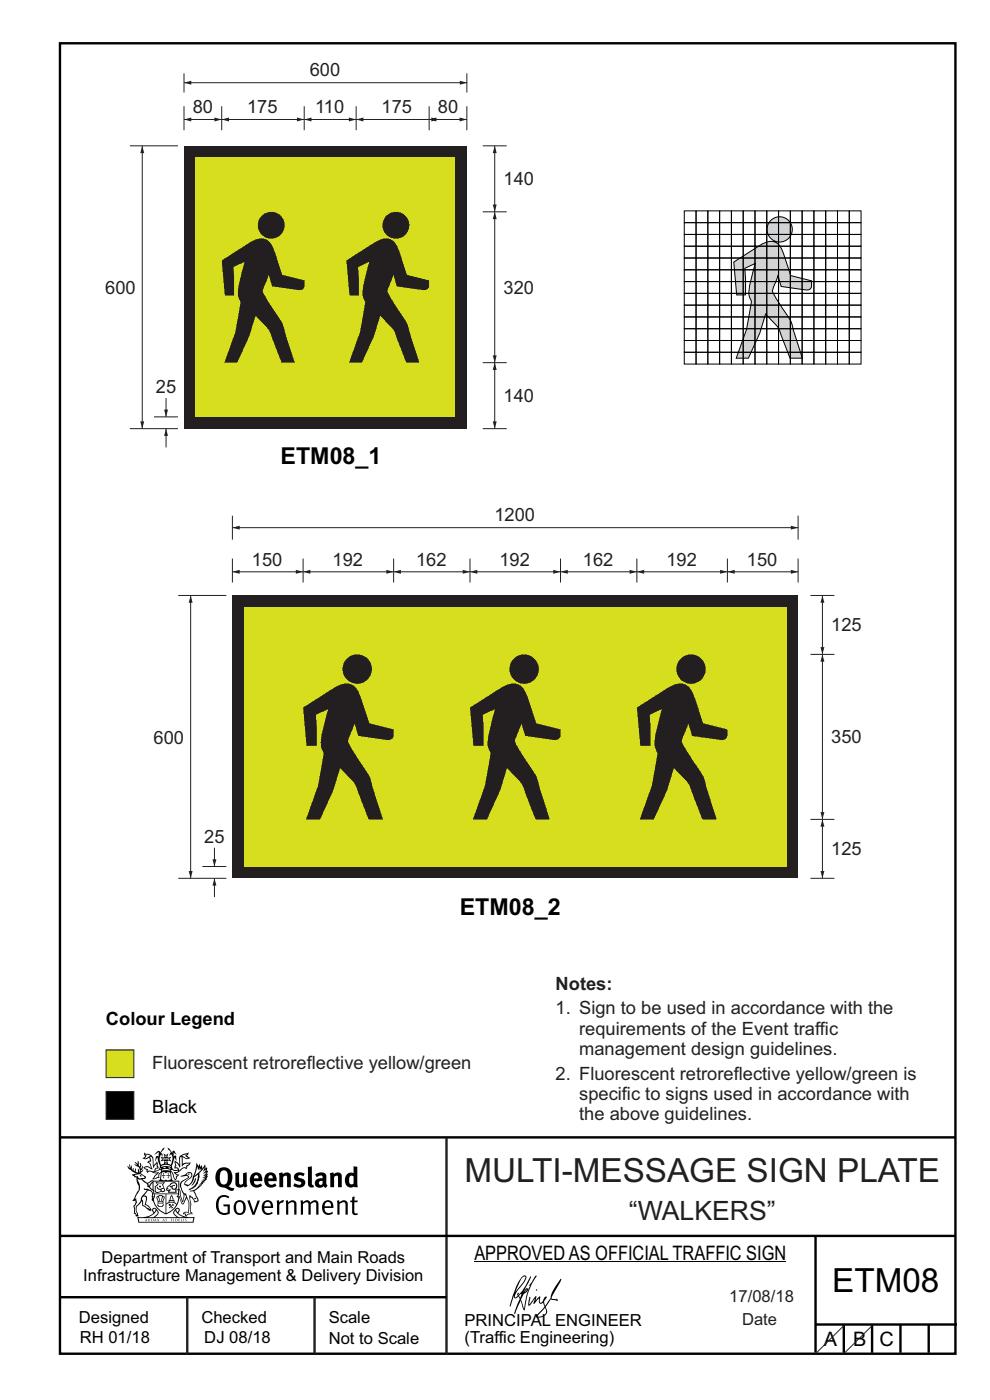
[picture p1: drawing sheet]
<svg xmlns="http://www.w3.org/2000/svg" width="210mm" height="297mm" viewBox="0 0 210 297" stroke-linecap="round" stroke-linejoin="round" font-family="sans-serif">
<path d="M12.7 9.2h190v278h-190zM12.7 241.3h190M12.7 275.2h82M12.7 262.2h190.1M173 262.1v24.9M173 281h30M179 281v6M185 281v6M191 281v6M197 281v6" fill="none" stroke="#000" stroke-width=".51"/>
<path d="M94.7 241.4v45.8M39.7 275.2v12M66.7 275.2v12" fill="none" stroke="#231f20" stroke-width=".51"/>
<g fill="#000">
<path d="M29.6 249.4l.2-.1 .3 .2z" fill-rule="evenodd"/>
<path d="M30.8 244.9l1.1 .3-.9 .5h-.4l.6-.5zM31.8 245.4h.2a2.44 2.44 0 0 1 .4 1.9l.1 .5 .7-1-.1 .6 .3 .3a.57 .57 0 0 0-.6 .7l-1-.1-.5 .2 .2-.5-.8-.3 .7-.1 .9 .5 .1-.1-.6-1.3-.2-.2h.5zM30.7 244.4l-.1 .5 .2 .4-.6 .4a1.04 1.04 0 0 0 1.4-.1l.2 .6-.3 .1-.2 .4a.94 .94 0 0 1 .8 1.1l-.2-.1a1.16 1.16 0 0 0-1.5-.1l.3 .4 .4 .2 .1 .5 .2 .1 .1-.2a.94 .94 0 0 1 1.1 .2l.8 .1-1.2 1.2a1.13 1.13 0 0 0 1.2-.2l.4-.1-.1-.4 .5-.8a.83 .83 0 0 0-.6 1.1l-.3-.1-.7 .4 1.1-1.4-.5 .1-.5-.1 1.3-.5-.1-.1-.9 .4v-.3l.2-.2 .3 .1 .1-.3-.2-.4v-.6l-.1-.4-.7 1v-.7a1.42 1.42 0 0 0-1.6-1.8z" fill-rule="evenodd"/>
<path d="M31 258.7l.1 .2h-.2zM31 258.5l-.3 .6 .4-.2 .2 .2z" fill-rule="evenodd"/>
<path d="M31.3 258.6h.3v.4a.25 .25 0 0 0 .2-.1 .25 .25 0 0 0-.1-.3h.1a.29 .29 0 0 1 0 .4 .29 .29 0 0 1-.4 0 .29 .29 0 0 1 0-.4z" fill-rule="evenodd"/>
<path d="M32.2 258.6a.22 .22 0 0 1 .3 .2 .22 .22 0 0 1-.3 .2zM32 258.6l.1 .4a.33 .33 0 0 0 .4 0 .33 .33 0 0 0 0-.4 .33 .33 0 0 0-.5 0z" fill-rule="evenodd"/>
<path d="M29.2 250.1l.3 .1a.61 .61 0 0 1 .8 .4l.3 .2a.8 .8 0 0 1 .6 1l.4 .1 .5 .5a1 1 0 0 1 .5 1.1l-.1 .7v-.5h-.1a.96 .96 0 0 0-.8-1.3l-.2-.2h-.7l-.1-.1-.1 .1 .1 .3h.6l-1.2 1.3-.2 1-.4 .6a1.33 1.33 0 0 0-.5 1.8l.2 .5a1.26 1.26 0 0 1-.5-1.5l-.1-.3a1.56 1.56 0 0 0 .4-1.7l-.3 .2 .2-.5a3.2 3.2 0 0 0 .7-3zM30.4 253.9h.4a2.06 2.06 0 0 1-.1 1.6l.7 .5 .4 .4-.6-.1-.8-.6-.1-.9a.51 .51 0 0 1 .1-.9zM28.6 249.3a1.52 1.52 0 0 1 2.1 .5l-1.1 .2-.2-.1-.1-.4h-.5zM27.5 247v.8l-.3-.4h-.1a3.1 3.1 0 0 0 1.9 1.6l-1 .1 .5 .6 .5 .1 .1 1.1a1.84 1.84 0 0 1-.3 2.5l-.4 .9-.3 .4 .2 .1 .4-.1 .1 .4-.2 .5-.3 .2 .1 1.7h.2l.3 .5 .1 .1 .4-.1-.1-.5a1.3 1.3 0 0 1-.1-1.7l.9-1 .1 1.1 .6 .2 .5 .5 .1-.1 .2 .3h.5a1.85 1.85 0 0 0-1.2-1.4l.1-.3a1.39 1.39 0 0 0 0-1.4l-.5-.1 .5-.5a.66 .66 0 0 1 .9-.4 .66 .66 0 0 1 .3 .9l-.1 .4 .2-.1v.2l-.1 .3 .2 .5 .1-.3a2.24 2.24 0 0 0 .1-2.2 .73 .73 0 0 1-.7-.7 .73 .73 0 0 1 .6-.7v-.2a.94 .94 0 0 0-.9 .8 .48 .48 0 0 1-.1-.6 .48 .48 0 0 1 .5-.2l.5-.3a.51 .51 0 0 0-.8 .2l-.5 .2-1-.8h.6l.2-.5-1.2-.7 .5-.5v-.3l-.5 .4 .1-.2a.69 .69 0 0 0 .2-1v.4l-.2 .3v-1.1l-.3-.2 .1 .6-.1 .2-.4-1.3v.7l-.6-.4 .5 .7-.6-.2 .3 .3a1 1 0 0 1 .7 1.4l-.2-.8v.9l-.5-.2v-.8l-.2 .7-.2-.1-.1-.6-.2 .4-.2-.2 .1-.7-.2 .5z" fill-rule="evenodd"/>
<path d="M32.9 258.7l.1 .2h-.2zM32.9 258.5l-.2 .6 .3-.2 .2 .2z" fill-rule="evenodd"/>
<path d="M33.7 251.5l.4 .1 .1 .3h-.3z" fill-rule="evenodd"/>
<path d="M33.3 258.6h.2l.1 .1 .2-.1-.2 .2 .2 .3-.3-.3-.1 .3h-.1l.2-.3z" fill-rule="evenodd"/>
<path d="M34.7 258.7l.1 .2h-.2zM34.7 258.5l-.3 .6 .4-.2 .2 .2z" fill-rule="evenodd"/>
<path d="M34.2 252.4a.3 .3 0 0 0 .6 0 .3 .3 0 0 0-.6 0zM33.3 250.9l.3 .3-.3 .4a.79 .79 0 0 0 0 1.3l.8-.2-.1-.3a.55 .55 0 0 1-.7-.6l.1-.1 .2 .3 .3 .2 .8-.2-.4-.7 .4-.4-.7 .2zM33 250.7l1.1 .2 .9-.2-.4 .6 .4 1.2a.56 .56 0 0 1-.8 .3l-.2 .1a.73 .73 0 0 1-.9 .1 .73 .73 0 0 1-.3-1v-.4l.6-.4z" fill-rule="evenodd"/>
<path d="M34.5 254h.2v.2l-.2 .6h-.2zM33.6 255.3h.9v.2a.55 .55 0 0 1-.8 .4v-.2l-.2-.1zM33.4 254h.2l.2 .8h-.2zM33.6 255l.8-.1 .1 .2h-.8zM33.8 253.7h.5l-.2 1.1h-.1zM33.3 253.8l-.1 .3 .3 1.1a.48 .48 0 0 0-.1 .6 .48 .48 0 0 0 .5 .2h.5a.49 .49 0 0 0 .2-.8l.3-1.1-.1-.3a1.42 1.42 0 0 0-1.5 0z" fill-rule="evenodd"/>
<path d="M34.6 248.9l.2 .1v.3l.3 .1h-.3l-.1 .6v-.6h-.4l.4-.1z" fill-rule="evenodd"/>
<path d="M35 258.5h.5l-.2 .1v.5h-.2l.1-.5z" fill-rule="evenodd"/>
<path d="M34.3 248.8a.57 .57 0 0 1 .9 .2 .57 .57 0 0 1 .9-.2l.2 1.4h-.2a.57 .57 0 0 1-.9 0 .69 .69 0 0 1-1.1 0zM34.2 248.1l-.3 2.1-.2 .4h3l-.2-.4-.3-2.1h-.2v.2l-.8-.1-.8 .1v-.2z" fill-rule="evenodd"/>
<path d="M34.2 247.4a1.51 1.51 0 0 1 2 .2 2.67 2.67 0 0 0-2.1 0zM35.7 247.6l.4 .1 .1 .3-.4-.1zM34.6 247.6h.5l.1 .2h-.4zM34 247.8l.3 .2h-.3zM34.9 246.9l.3-.2 .3 .2zM34.9 245.6l.2 .1v.3h-.2zM35 245.1l.2 .2 .2-.2-.1 .3h-.2zM35.1 246.3h.2l.1 .4-.2-.2-.2 .2zM35.3 245.7l.2-.1v.4h-.2zM34.4 245.7h.3l.1 .3-.4 .1 .2-.2zM35.7 245.7h.3l-.2 .2 .2 .2-.4-.1zM32.7 244.9l1-.5-.1 1-.2-.2-.3 .2-.3 1.1 .5-1 .3 .9a1.84 1.84 0 0 1 .2 1.7l.4 .1a2.48 2.48 0 0 1 2.2 0l.2-.2-.2-.7 .7-1.8 .4 .7-.2-1-.2-.1-.2 .3v-.9l.6 .4-.6-.8-.3 .1-.1 .4-.5-.9-.5-.3 .2 .5 .6 .5-.5 .8 .4-.4a2.06 2.06 0 0 1 0 2.3l-.5-.2-.2-.6 .1-.1 .8 .2-.4-.5 .4-.5-.7 .2-.2-.2 .2-.7-.5 .4-.5-.4 .2 .7-.2 .2-.7-.2 .4 .5-.4 .5 .8-.2 .1 .1-.2 .6-.5 .2a2.02 2.02 0 0 1 0-2.2l.3 .5-.1-.7-.3-.1 .8-1.2-.4 .3-.5 .8-.2-.3a.8 .8 0 0 0-.8 .5z" fill-rule="evenodd"/>
<path d="M35.6 248.9l.2 .1-.1 .3 .4 .1h-.4v.6l-.1-.6h-.3l.3-.1z" fill-rule="evenodd"/>
<path d="M36 254.8h.8v.2h-.8zM36.4 253.8l.2 .8h-.4zM36.4 253.5l-.3 .5-.1 .6h-.2v.4l-.7 .4 .2 .1a1.48 1.48 0 0 1 2.1 .2l.2-.1-.6-.5v-.5h-.2l-.1-.6z" fill-rule="evenodd"/>
<path d="M36.2 258.6l.3-.1-.1 .1v.2h.1h-.1v.3h-.2z" fill-rule="evenodd"/>
<path d="M36.7 258.6h.2v.5h-.2z" fill-rule="evenodd"/>
<path d="M35.8 255.4l.4 .1 .1 .3 .3-.2-.2-.2a.38 .38 0 0 1 .5 .5l-.2-.2-.3 .2 .3 .2-.3 .3-.1-.4-.4 .4-.1-.2 .4-.3-.1-.1-.2 .1z" fill-rule="evenodd"/>
<path d="M35.6 251.8l.7-.4a.58 .58 0 0 1 1-.1 .58 .58 0 0 1-.4 .9l-.3-.3a.43 .43 0 0 1 .6-.4 .57 .57 0 0 0-.8 .2l-.2-.1-.3 .1 .4 .2a.55 .55 0 0 0 .9 .4v.5h-1.3l.3-.4-.1-.1-.6 .1 .2-.3-.2-.1zM35.4 251.8l-.1 .2a.39 .39 0 0 0 .2 .6h.3l-.2 .4h1.9l-.1-.8a.86 .86 0 0 0-.1-1.3 .86 .86 0 0 0-1.3 .4z" fill-rule="evenodd"/>
<path d="M37.3 258.6a.22 .22 0 0 1 .3 .2 .22 .22 0 0 1-.3 .2zM37.1 258.6v.4a.33 .33 0 0 0 .5 0 .33 .33 0 0 0 0-.4 .33 .33 0 0 0-.5 0z" fill-rule="evenodd"/>
<path d="M37.8 258.6l.4-.1-.2 .1v.2h.1h-.1v.2l.2 .1h-.4z" fill-rule="evenodd"/>
<path d="M32.4 250.5h5.6v2l-.2-.1v-1.7h-5.2v2.5h5.2v-.8l.1 .2-.1 1.1v-.3h-2.5v4a4.1 4.1 0 0 0 2.6-3.6l.1-.1a4 4 0 0 1-2.8 3.9 4.2 4.2 0 0 1-2.8-4.7l.1 1.2 .1-.1a3.8 3.8 0 0 0 2.5 3.4v-4h-2.5l-.2-.9z" fill-rule="evenodd"/>
<path d="M38.4 258.6h.2l-.1 .4 .2 .1h-.3z" fill-rule="evenodd"/>
<path d="M38.5 245.2l.5-.2 .7-.1-.6 .3 .8 .5h-.3zM38.3 245.5l.2-.1 .1 2a1.69 1.69 0 0 1 1.6-.6l-.8 .5 .1 .5a1.1 1.1 0 0 0-1.5 .6l-.1-.5-.2-.2h-.5l.3-.4-.3-.7a1.42 1.42 0 0 1 .8 1.1l.2-.1zM37.1 246.2l.1 1-.2 .3 .1 .4h.5l.1 .2a.96 .96 0 0 1-1.1-.1l-.1 .1a1.06 1.06 0 0 0 1.3 .2v.1a.72 .72 0 0 1-1 .2l.3 .5 .6 .2-.4 .2-.1 .6-.2-.3-.4-1.1-.4-.4 .4 .9a1.54 1.54 0 0 0 .7 1.2l.2-.3a.58 .58 0 0 1 .4-.8l.2-.1h-.3l-.5-.3 .9-.5a.93 .93 0 0 1 1.2-.5v.2l.2-.2 .1-.5a.99 .99 0 0 0 .7-.8l-1.3 .1-.3 .2-.1-1.4 .9 .4 .9-.3h-.4l-.5-.4 .4-.7-.6 .2a1.46 1.46 0 0 0-1.4 2.1v.4l-.2-.4z" fill-rule="evenodd"/>
<path d="M38.9 258.6h.2v.5h-.2z" fill-rule="evenodd"/>
<path d="M39.3 258.6h.2h-.1l.2 .3-.2 .2-.1-.1v-.1l.2 .1z" fill-rule="evenodd"/>
<path d="M29.4 258.4h11.6l-.1 .8h-11.4zM31.3 258.2l.5-.1a2.48 2.48 0 0 0 1.4-1.3l.3 .5-.5 .6-.5 .3zM32.5 256.6l.3-.2 .2 .1-.3 .7zM37.2 256.8a2.65 2.65 0 0 0 1.8 1.4h-1.1l-.5-.3-.5-.6zM37.4 256.5l.2-.1 .3 .2-.3 .6zM29.2 258.2l.1 1.2h11.8l.2-1.1-.2-.1a4.1 4.1 0 0 1-3.3-.9l.3-.4-.1-.6a1.06 1.06 0 0 0-1.3 1l.2 .4 .6 .5h-4.7l.3-.1a.84 .84 0 0 0 .6-.8 .84 .84 0 0 0-.5-.8l-.3-.2h-.5l-.1 .6 .3 .4a4.2 4.2 0 0 1-3.4 .9z" fill-rule="evenodd"/>
<path d="M41.3 250.1l.3-.2-.2 .8-.6 .8h-.2l.5-.7z" fill-rule="evenodd"/>
<path d="M41.2 254.1h.3l.2 .2-.4 .1z" fill-rule="evenodd"/>
<path d="M39.7 249l.3-.2 .5 .2a.88 .88 0 0 1-.6 1.1 1.22 1.22 0 0 0-.8 1.3l.5 .2a.72 .72 0 0 0 .9-.4l.5-.8 .2-.6 .8-.6v.2a2.85 2.85 0 0 1-2 2.9l.1 .1a2.13 2.13 0 0 0 1.9-1.5v-.3a2.01 2.01 0 0 0 .3-1.7l1.1-1.3-.4 1 .7-.5-.7 1 .8-.4-.8 .8 .7-.2-.9 .6 .8-.1-.8 .4h.7l-.8 .3 .3 .2h-.4l.2 .3h-.4l.2 .3h-.4l.1 .2h-.1a2.16 2.16 0 0 1-2 1.1l.1 .2 .4-.1a.76 .76 0 0 1 .7 .8l.5 1.2-.6 .2a1.45 1.45 0 0 0-1.1-1.3l.2 1.8-.1 1.8 .4 .3a1.07 1.07 0 0 0-1.2 .4v-.3l-.5-.2a.87 .87 0 0 1 1.1-.1v-.7a4.4 4.4 0 0 0-.6-3.1l-.1-.3h-.2a2.16 2.16 0 0 1-.7-2.2l.3-.4 1.2-.7a.55 .55 0 0 0-.4-.8zM37.8 252.4a.76 .76 0 0 1 .3 1.1l.6 1.6 .4-1.7 .2 .1a.61 .61 0 0 1-.1 .9l-.3 .8-.2 .1-.7-1.6-.3 .1a1.18 1.18 0 0 0 .1-1.4zM41.8 247.5l.2 .7 .3-.5v.6l.4-.5a1.9 1.9 0 0 1-1.2 1.4l-.3 .3zM38.2 249.6l1.4-.2 .2 .2v.3l-.5 .2a1.26 1.26 0 0 0-.9 1.9l.2 .7a1.84 1.84 0 0 1 .1 2.1l-.4-1.4a.96 .96 0 0 0-.4-1.2l-.4 .2a.78 .78 0 0 1 0 1.3l.1 .3h.4l.4 1.1a.38 .38 0 0 0 .2 .4 .38 .38 0 0 0 .4-.1l.6-1.2a2.94 2.94 0 0 1 .4 2.5l-.1 .4h-.8l-.3 .4v.2l.4-.1 .1 .4 .2 .1a1.02 1.02 0 0 1 1.3-.5v-.4l-.3-.1 .1-1.8-.3-1.3h.1a1.14 1.14 0 0 1 .8 1 .63 .63 0 0 0 .8-.2 .63 .63 0 0 0-.2-.9l-.6-1.2 .9-.6 .2-.4h.3l-.1-.2h.4l-.1-.3h.3l-.1-.3 .5-.1-.2-.2 .6-.4v-.2h-.2l.4-.5h-.3l.3-.5-.4 .1 .4-.5v-.3l-.3 .2 .2-.7-.1-.2-.4 .3v-.8l-.6 .8-.2-.8-.2 .5-.3-.7-.1 .6-.5-.8-.1 1.4-.6 1.8a1.81 1.81 0 0 1-1 1.5l-.6-.2a1.75 1.75 0 0 1 1.1-1.2 .75 .75 0 0 0 .1-1.3 .75 .75 0 0 0-1.2 .4z" fill-rule="evenodd"/>
<path d="M46.4 253.9a1.72 1.72 0 0 1 2.3 0l-.3 .3a1.24 1.24 0 0 0-1.4-.2 1.24 1.24 0 0 0-.6 1.4 1.49 1.49 0 0 0 1.2 1.9l.7-.1v-1.3h-.8l-.1-.4h1.3v1.9a1.93 1.93 0 0 1-2.2 0 1.93 1.93 0 0 1-.7-2.2l.2-.8z" fill-rule="evenodd"/>
<path d="M47 248.4a2.55 2.55 0 0 0 0 2.7l.3 .2a.81 .81 0 0 0 1-1v-.5a1.04 1.04 0 0 0-1.1-1.5zM46.3 248.1a1.82 1.82 0 0 1 2.1-.2 1.82 1.82 0 0 1 .9 1.8 2.29 2.29 0 0 1-.8 2l.7 .3h.5l-.2 .6a2.87 2.87 0 0 1-2-.7 2.12 2.12 0 0 1-1.7-3.1z" fill-rule="evenodd"/>
<path d="M50.4 255.1a1.65 1.65 0 0 0 .2 2.2 .99 .99 0 0 0 1-1.4 .78 .78 0 0 0-.4-.8 .78 .78 0 0 0-.8 0zM50 254.9a1.33 1.33 0 0 1 1.6-.1 1.33 1.33 0 0 1 .5 1.4 1.31 1.31 0 0 1-1.3 1.6 1.31 1.31 0 0 1-1.2-1.6v-.6z" fill-rule="evenodd"/>
<path d="M49.9 248.9l.8-.2v2a.46 .46 0 0 0 .3 .6 .46 .46 0 0 0 .6-.3v-2.1l.7-.2v2.4l.2 .5-.5 .3-.3-.3a1.02 1.02 0 0 1-1.2 .3 1.02 1.02 0 0 1-.6-1.1z" fill-rule="evenodd"/>
<path d="M52.5 254.7l.4-.1 .9 2.6 .8-2.5h.5l-1.1 3h-.5z" fill-rule="evenodd"/>
<path d="M54 249.5l-.1 .5h.9a.49 .49 0 0 0-.2-.6 .49 .49 0 0 0-.6 .1zM53.4 249.1a1.34 1.34 0 0 1 1.6-.2 1.34 1.34 0 0 1 .6 1.5v.2h-1.7a.77 .77 0 0 0 .5 .8 .77 .77 0 0 0 .9-.4l.3 .5a1.59 1.59 0 0 1-2 .2 1.59 1.59 0 0 1-.5-2.1z" fill-rule="evenodd"/>
<path d="M56.3 255.2l-.2 .7h1.3a.7 .7 0 0 0-.3-.8 .7 .7 0 0 0-.8 .1zM55.9 255a1.22 1.22 0 0 1 1.5-.2 1.22 1.22 0 0 1 .5 1.5h-1.8a.93 .93 0 0 0 .5 1 .93 .93 0 0 0 1.1-.2l.2 .3a1.43 1.43 0 0 1-1.8 .1 1.43 1.43 0 0 1-.6-1.7z" fill-rule="evenodd"/>
<path d="M57 249.5l-.1 .5h1a.49 .49 0 0 0-.2-.6 .49 .49 0 0 0-.7 .1zM56.4 249.1a1.34 1.34 0 0 1 1.6-.2 1.34 1.34 0 0 1 .7 1.5v.2h-1.8a.77 .77 0 0 0 .5 .8 .77 .77 0 0 0 .9-.4l.4 .5a1.59 1.59 0 0 1-2.1 .2 1.59 1.59 0 0 1-.5-2.1z" fill-rule="evenodd"/>
<path d="M58.7 254.7l.4-.1 .1 .5 .4-.4 .6-.1-.2 .5a.66 .66 0 0 0-.8 .7v1.9h-.4z" fill-rule="evenodd"/>
<path d="M59.2 248.9l.7-.2 .1 .4a.95 .95 0 0 1 1-.3 .95 .95 0 0 1 .7 .8v2.3h-.8v-2.3a.46 .46 0 0 0-.8 .1v2.2h-.8z" fill-rule="evenodd"/>
<path d="M60.6 254.7l.4-.1 .1 .5a.94 .94 0 0 1 1-.5 .94 .94 0 0 1 .8 .8v2.3h-.5l-.1-2.5a.81 .81 0 0 0-1.2 .3v2.2h-.4z" fill-rule="evenodd"/>
<path d="M62.6 249.1a1.75 1.75 0 0 1 2-.1l-.2 .5-.6-.2a.43 .43 0 0 0-.6 .3l.4 .3a1.04 1.04 0 0 1 1.2 1.1 1.04 1.04 0 0 1-1.4 1l-1.2-.4 .3-.6 1 .4 .4-.4a.88 .88 0 0 0-1-.5l-.4-.2-.1-.4z" fill-rule="evenodd"/>
<path d="M65.3 247.6l.8-.2 .1 3.8 .3 .2 .1 .4a.88 .88 0 0 1-1 0 .88 .88 0 0 1-.3-1z" fill-rule="evenodd"/>
<path d="M63.7 254.7l.5-.1 .1 .5 .4-.3a.78 .78 0 0 1 1.1 .3 .9 .9 0 0 1 1-.5 .9 .9 0 0 1 .8 .8v2.3h-.5l-.1-2.5a.67 .67 0 0 0-1.1 .3v2.2h-.5v-2.4l-.4-.3-.7 .4v2.3h-.5z" fill-rule="evenodd"/>
<path d="M67.8 250.6a.43 .43 0 0 0-.1 .7 .43 .43 0 0 0 .7-.1v-.7zM66.8 249.1a1.7 1.7 0 0 1 2.4 .1v1.9l.3 .4-.4 .5-.5-.4a1.03 1.03 0 0 1-1.7-.1 1.03 1.03 0 0 1 .8-1.5h.7v-.4a.8 .8 0 0 0-1.2 .1z" fill-rule="evenodd"/>
<path d="M69 255.2l-.1 .7h1.3a.7 .7 0 0 0-.3-.8 .7 .7 0 0 0-.9 .1zM68.7 255a1.22 1.22 0 0 1 1.5-.2 1.22 1.22 0 0 1 .5 1.5h-1.8a.93 .93 0 0 0 .4 1 .93 .93 0 0 0 1.2-.2l.1 .3a1.44 1.44 0 0 1-1.7 .1 1.44 1.44 0 0 1-.6-1.7z" fill-rule="evenodd"/>
<path d="M70 248.9l.7-.2 .1 .4a.95 .95 0 0 1 1-.3 .95 .95 0 0 1 .7 .8v2.3h-.8v-2.3a.46 .46 0 0 0-.8 .1v2.2h-.8z" fill-rule="evenodd"/>
<path d="M71.4 254.7l.5-.1 .1 .5a.94 .94 0 0 1 1-.5 .94 .94 0 0 1 .8 .8v2.3h-.5l-.1-2.5a.81 .81 0 0 0-1.2 .3v2.2h-.4z" fill-rule="evenodd"/>
<path d="M74.3 249.5a1.48 1.48 0 0 0 0 1.7h.5l.2-.1v-1.5l-.3-.2zM75 247.4l.8 .1 .1 4.4h-.7l-.1-.2a1.26 1.26 0 0 1-1.4 0 1.26 1.26 0 0 1-.5-1.3 1.29 1.29 0 0 1 .4-1.4 1.29 1.29 0 0 1 1.4-.1z" fill-rule="evenodd"/>
<path d="M74.7 253.9l.5-.1v.9h.7l-.1 .3h-.6v2.2l.1 .2h.5l.1 .3a.75 .75 0 0 1-1.2-.6v-2.1h-.4v-.3h.4z" fill-rule="evenodd"/>
<circle cx="40" cy="249.1" r=".17"/>
</g>
<path d="M100.6 267.7h66.2" fill="none" stroke="#000" stroke-width=".21"/>
<g fill="#000001">
<path d="M111.6 273.7l.2-.2-.5 .7zM110.4 274.5l.3 .1-.3 .7-.3-.4zM110.9 270.9l.5-.1a9.3 9.3 0 0 1-2 3.2l-.1 .2 1-2.5zM110.6 271a14.7 14.7 0 0 0-2.2 4.9l-.3 1.2 .1 .1 .8-2.4a.42 .42 0 0 0 .2 .7 .42 .42 0 0 0 .6-.3l.2-.2 .2 .6-1.1 3.1h.2l1.1-2.8 .6 1.9 .2 .2 .2-.5a13.5 13.5 0 0 1 2-6.2l.5-.5-.2-.2-1.6 2.1 .4-.1a14.9 14.9 0 0 0-1.3 5.1l-.4-1.2a1.39 1.39 0 0 1 .2-1.8l.1-.2a.92 .92 0 0 0 .8-1.2 .75 .75 0 0 0-.7 .7l-.2 .2 1.6-3.4h-.1l-.4 .7a10.5 10.5 0 0 1-2.2 3.2l.2-.4a.32 .32 0 0 0-.4 .2 .32 .32 0 0 0 .1 .4l-.5 .4a3.2 3.2 0 0 1 1.1-2.3l.5-.6a2.49 2.49 0 0 0 .7-1.6l-.3-.2z" fill-rule="evenodd"/>
<path d="M115.6 277.5a1.15 1.15 0 0 1 .1 1.3 1.15 1.15 0 0 1-1.2 .5h-.5zM112.3 275.1l-.3 1.7 .3 .2 1.2-1.5-.3 1.1 1.1-1.2a.94 .94 0 0 0 .4 1.2l.5-.3 .3 .9-1.2 1.3a.98 .98 0 0 0-.5 1 1.9 1.9 0 0 0 2.3-1.3l-.1-.3a1.02 1.02 0 0 1 .3-1.4l.5-.9 1.5 .3-.2-.5v.3l-1.1-.2v-.2l2-3.6 .1-.3-.1-.1-1.8 2.7a6.6 6.6 0 0 1-1.5 3l-.2-.2a1.01 1.01 0 0 1 .4-1.4l.1-.2-.3-.2-.3 .5-.2 .5-.5 .4-.2-.4 .1-.9-.2-.1-.8 .9 .2-.9h-.1l-1.4 1.7 .2-1.4v-.1z" fill-rule="evenodd"/>
<path d="M113.7 273.5l.3 .3h-.3z" fill-rule="evenodd"/>
</g>
<path d="M155.6 55.6l5.5-3.5a3.1 3.1 0 0 1 4.2-.1l.9 1.7 1.5 4.8 4.4 1.1a2.07 2.07 0 0 1-.2 1.7l-1 .2-5.2-.7-.7-2.3-.8 2a1.78 1.78 0 0 0 .1 2.2l2.7 4.3a6.1 6.1 0 0 1 1.3 3.1l1.9 5.9h-2.6l-2.4-6.2-.5-.8-2.3-2.4-1.2 4.1-2.5 5.3h-2.5l2.2-6.1 .9-5.2a1.49 1.49 0 0 0-.3-1.6 6.7 6.7 0 0 1 .3-3.9l.9-3.3-2.2 1 .1 5.7h-1.8zM162.7 48.7a2.7 2.7 0 0 1 5.4 0 2.7 2.7 0 0 1-5.4 0z" fill-rule="evenodd" fill="#d1d3d4" stroke="#000" stroke-width=".21"/>
<g fill="none" stroke="#000" stroke-width=".21">
<path d="M145.1 44.7h2.5v2.5h-2.5zM145.1 47.2h2.5v2.5h-2.5zM145.1 49.7h2.5v2.5h-2.5zM145.1 52.2h2.5v2.5h-2.5zM145.1 54.7h2.5v2.5h-2.5zM145.1 57.2h2.5v2.5h-2.5zM145.1 59.7h2.5v2.5h-2.5zM147.6 44.7h2.5v2.5h-2.5zM147.6 47.2h2.5v2.5h-2.5zM147.6 49.7h2.5v2.5h-2.5zM147.6 52.2h2.5v2.5h-2.5zM147.6 54.7h2.5v2.5h-2.5z"/>
<path d="M147.6 57.2h2.5v2.5h-2.5zM147.6 59.7h2.5v2.5h-2.5zM150.1 44.7h2.5v2.5h-2.5zM150.1 47.2h2.5v2.5h-2.5zM150.1 49.7h2.5v2.5h-2.5zM150.1 52.2h2.5v2.5h-2.5zM150.1 54.7h2.5v2.5h-2.5zM150.1 57.2h2.5v2.5h-2.5zM150.1 59.7h2.5v2.5h-2.5zM152.6 44.7h2.5v2.5h-2.5zM152.6 47.2h2.5v2.5h-2.5zM152.6 49.7h2.5v2.5h-2.5z"/>
<path d="M152.6 52.2h2.5v2.5h-2.5zM152.6 54.7h2.5v2.5h-2.5zM152.6 57.2h2.5v2.5h-2.5zM152.6 59.7h2.5v2.5h-2.5zM155.1 44.7h2.5v2.5h-2.5zM155.1 47.2h2.5v2.5h-2.5zM155.1 49.7h2.5v2.5h-2.5zM155.1 52.2h2.5v2.5h-2.5zM155.1 54.7h2.5v2.5h-2.5zM155.1 57.2h2.5v2.5h-2.5zM155.1 59.7h2.5v2.5h-2.5zM157.6 44.7h2.5v2.5h-2.5z"/>
<path d="M157.6 47.2h2.5v2.5h-2.5zM157.6 49.7h2.5v2.5h-2.5zM157.6 52.2h2.5v2.5h-2.5zM157.6 54.7h2.5v2.5h-2.5zM157.6 57.2h2.5v2.5h-2.5zM157.6 59.7h2.5v2.5h-2.5zM160.1 44.7h2.5v2.5h-2.5zM160.1 47.2h2.5v2.5h-2.5zM160.1 49.7h2.5v2.5h-2.5zM160.1 52.2h2.5v2.5h-2.5zM160.1 54.7h2.5v2.5h-2.5zM160.1 57.2h2.5v2.5h-2.5z"/>
<path d="M160.1 59.7h2.5v2.5h-2.5zM162.6 44.7h2.5v2.5h-2.5zM162.6 47.2h2.5v2.5h-2.5zM162.6 49.7h2.5v2.5h-2.5zM162.6 52.2h2.5v2.5h-2.5zM162.6 54.7h2.5v2.5h-2.5zM162.6 57.2h2.5v2.5h-2.5zM162.6 59.7h2.5v2.5h-2.5zM165.1 44.7h2.5v2.5h-2.5zM165.1 47.2h2.5v2.5h-2.5zM165.1 49.7h2.5v2.5h-2.5zM165.1 52.2h2.5v2.5h-2.5z"/>
<path d="M165.1 54.7h2.5v2.5h-2.5zM165.1 57.2h2.5v2.5h-2.5zM165.1 59.7h2.5v2.5h-2.5zM167.6 44.7h2.5v2.5h-2.5zM167.6 47.2h2.5v2.5h-2.5zM167.6 49.7h2.5v2.5h-2.5zM167.6 52.2h2.5v2.5h-2.5zM167.6 54.7h2.5v2.5h-2.5zM167.6 57.2h2.5v2.5h-2.5zM167.6 59.7h2.5v2.5h-2.5zM170.1 44.7h2.5v2.5h-2.5zM170.1 47.2h2.5v2.5h-2.5z"/>
<path d="M170.1 49.7h2.5v2.5h-2.5zM170.1 52.2h2.5v2.5h-2.5zM170.1 54.7h2.5v2.5h-2.5zM170.1 57.2h2.5v2.5h-2.5zM170.1 59.7h2.5v2.5h-2.5zM172.6 44.7h2.5v2.5h-2.5zM172.6 47.2h2.5v2.5h-2.5zM172.6 49.7h2.5v2.5h-2.5zM172.6 52.2h2.5v2.5h-2.5zM172.6 54.7h2.5v2.5h-2.5zM172.6 57.2h2.5v2.5h-2.5zM172.6 59.7h2.5v2.5h-2.5z"/>
<path d="M175.1 44.7h2.5v2.5h-2.5zM175.1 47.2h2.5v2.5h-2.5zM175.1 49.7h2.5v2.5h-2.5zM175.1 52.2h2.5v2.5h-2.5zM175.1 54.7h2.5v2.5h-2.5zM175.1 57.2h2.5v2.5h-2.5zM175.1 59.7h2.5v2.5h-2.5zM177.6 44.7h2.5v2.5h-2.5zM177.6 47.2h2.5v2.5h-2.5zM177.6 49.7h2.5v2.5h-2.5zM177.6 52.2h2.5v2.5h-2.5zM177.6 54.7h2.5v2.5h-2.5z"/>
<path d="M177.6 57.2h2.5v2.5h-2.5zM177.6 59.7h2.5v2.5h-2.5zM180.1 44.7h2.5v2.5h-2.5zM180.1 47.2h2.5v2.5h-2.5zM180.1 49.7h2.5v2.5h-2.5zM180.1 52.2h2.5v2.5h-2.5zM180.1 54.7h2.5v2.5h-2.5zM180.1 57.2h2.5v2.5h-2.5zM180.1 59.7h2.5v2.5h-2.5zM145.1 62.2h2.5v2.5h-2.5zM145.1 64.7h2.5v2.5h-2.5zM145.1 67.2h2.5v2.5h-2.5z"/>
<path d="M145.1 69.7h2.5v2.5h-2.5zM145.1 72.2h2.5v2.5h-2.5zM145.1 74.7h2.5v2.5h-2.5zM147.6 62.2h2.5v2.5h-2.5zM147.6 64.7h2.5v2.5h-2.5zM147.6 67.2h2.5v2.5h-2.5zM147.6 69.7h2.5v2.5h-2.5zM147.6 72.2h2.5v2.5h-2.5zM147.6 74.7h2.5v2.5h-2.5zM150.1 62.2h2.5v2.5h-2.5zM150.1 64.7h2.5v2.5h-2.5zM150.1 67.2h2.5v2.5h-2.5z"/>
<path d="M150.1 69.7h2.5v2.5h-2.5zM150.1 72.2h2.5v2.5h-2.5zM150.1 74.7h2.5v2.5h-2.5zM152.6 62.2h2.5v2.5h-2.5zM152.6 64.7h2.5v2.5h-2.5zM152.6 67.2h2.5v2.5h-2.5zM152.6 69.7h2.5v2.5h-2.5zM152.6 72.2h2.5v2.5h-2.5zM152.6 74.7h2.5v2.5h-2.5zM155.1 62.2h2.5v2.5h-2.5zM155.1 64.7h2.5v2.5h-2.5zM155.1 67.2h2.5v2.5h-2.5z"/>
<path d="M155.1 69.7h2.5v2.5h-2.5zM155.1 72.2h2.5v2.5h-2.5zM155.1 74.7h2.5v2.5h-2.5zM157.6 62.2h2.5v2.5h-2.5zM157.6 64.7h2.5v2.5h-2.5zM157.6 67.2h2.5v2.5h-2.5zM157.6 69.7h2.5v2.5h-2.5zM157.6 72.2h2.5v2.5h-2.5zM157.6 74.7h2.5v2.5h-2.5zM160.1 62.2h2.5v2.5h-2.5zM160.1 64.7h2.5v2.5h-2.5zM160.1 67.2h2.5v2.5h-2.5z"/>
<path d="M160.1 69.7h2.5v2.5h-2.5zM160.1 72.2h2.5v2.5h-2.5zM160.1 74.7h2.5v2.5h-2.5zM162.6 62.2h2.5v2.5h-2.5zM162.6 64.7h2.5v2.5h-2.5zM162.6 67.2h2.5v2.5h-2.5zM162.6 69.7h2.5v2.5h-2.5zM162.6 72.2h2.5v2.5h-2.5zM162.6 74.7h2.5v2.5h-2.5zM165.1 62.2h2.5v2.5h-2.5zM165.1 64.7h2.5v2.5h-2.5zM165.1 67.2h2.5v2.5h-2.5z"/>
<path d="M165.1 69.7h2.5v2.5h-2.5zM165.1 72.2h2.5v2.5h-2.5zM165.1 74.7h2.5v2.5h-2.5zM167.6 62.2h2.5v2.5h-2.5zM167.6 64.7h2.5v2.5h-2.5zM167.6 67.2h2.5v2.5h-2.5zM167.6 69.7h2.5v2.5h-2.5zM167.6 72.2h2.5v2.5h-2.5zM167.6 74.7h2.5v2.5h-2.5zM170.1 62.2h2.5v2.5h-2.5zM170.1 64.7h2.5v2.5h-2.5zM170.1 67.2h2.5v2.5h-2.5z"/>
<path d="M170.1 69.7h2.5v2.5h-2.5zM170.1 72.2h2.5v2.5h-2.5zM170.1 74.7h2.5v2.5h-2.5zM172.6 62.2h2.5v2.5h-2.5zM172.6 64.7h2.5v2.5h-2.5zM172.6 67.2h2.5v2.5h-2.5zM172.6 69.7h2.5v2.5h-2.5zM172.6 72.2h2.5v2.5h-2.5zM172.6 74.7h2.5v2.5h-2.5zM175.1 62.2h2.5v2.5h-2.5zM175.1 64.7h2.5v2.5h-2.5zM175.1 67.2h2.5v2.5h-2.5z"/>
<path d="M175.1 69.7h2.5v2.5h-2.5zM175.1 72.2h2.5v2.5h-2.5zM175.1 74.7h2.5v2.5h-2.5zM177.6 62.2h2.5v2.5h-2.5zM177.6 64.7h2.5v2.5h-2.5zM177.6 67.2h2.5v2.5h-2.5zM177.6 69.7h2.5v2.5h-2.5zM177.6 72.2h2.5v2.5h-2.5zM177.6 74.7h2.5v2.5h-2.5zM180.1 62.2h2.5v2.5h-2.5zM180.1 64.7h2.5v2.5h-2.5zM180.1 67.2h2.5v2.5h-2.5z"/>
<path d="M180.1 69.7h2.5v2.5h-2.5zM180.1 72.2h2.5v2.5h-2.5zM180.1 74.7h2.5v2.5h-2.5z"/>
</g>
<path d="M22.5 222.7h5.9v5.9h-5.9z" fill-rule="evenodd" fill="#d7de1e" stroke="#231f20" stroke-width=".21"/>
<path d="M22.5 231.6h5.9v5.9h-5.9z" fill-rule="evenodd" fill="#000" stroke="#231f20" stroke-width=".21"/>
<path d="M179 281.2l-6 6" fill="none" stroke="#231f20" stroke-width=".21"/>
<path d="M49.3 126.3h120v60h-120z" fill-rule="evenodd" fill="#231f20"/>
<path d="M51.8 128.8h115v55h-115z" fill-rule="evenodd" fill="#d7de1e"/>
<path d="M174.5 173.8v12.5" fill="none" stroke="#231f20" stroke-width=".21"/>
<g fill="#231f20">
<path d="M174 184.8h.9l-.4 1.5z"/>
<path d="M174.5 173.8l.4 1.6h-.9z"/>
</g>
<path d="M174.5 138.8v35" fill="none" stroke="#231f20" stroke-width=".21"/>
<g fill="#231f20">
<path d="M174 172.3h.9l-.4 1.5z"/>
<path d="M174.5 138.8l.4 1.6h-.9z"/>
</g>
<path d="M171.9 173.8h5.1M171.9 186.3h5.1" fill="none" stroke="#231f20" stroke-width=".21"/>
<g fill="#231f20">
<path d="M64.3 150.1l6.4-4.1a4.2 4.2 0 0 1 4.1-.7 5.8 5.8 0 0 1 2 3.4l1.6 4.7 5.1 1.3a2.41 2.41 0 0 1-.3 2l-.3 .2-.8 .1-6.1-.9-.8-2.6-.9 2.4a1.99 1.99 0 0 0 0 2.3l2.4 3.9a10.6 10.6 0 0 1 2.3 4.8l2.2 6.9h-3l-2.8-7.2-.6-.9-2.7-2.8-1.4 4.7-2.8 6.2h-3l2.6-7.1 1-5.9a1.84 1.84 0 0 0-.3-2 8 8 0 0 1 .4-4.5l1-3.8-2.6 1.1 .2 2.7v3.9h-2.2zM72.7 141.9a3.1 3.1 0 0 1 6.2 0 3.1 3.1 0 0 1-6.2 0z" fill-rule="evenodd"/>
<path d="M99.7 150.1l6.4-4.1a4.2 4.2 0 0 1 4.1-.7 5.8 5.8 0 0 1 2 3.4l1.6 4.7 5.1 1.3a2.41 2.41 0 0 1-.3 2l-.3 .2-.8 .1-6.1-.9-.8-2.6-.9 2.4a1.99 1.99 0 0 0 0 2.3l2.4 3.9a10.6 10.6 0 0 1 2.3 4.8l2.2 6.9h-3l-2.8-7.2-.6-.9-2.7-2.8-1.4 4.7-2.8 6.2h-3l2.6-7.1 1-5.9a1.84 1.84 0 0 0-.3-2 8 8 0 0 1 .4-4.5l1-3.8-2.6 1.1 .2 2.7v3.9h-2.2zM108.1 141.9a3.1 3.1 0 0 1 6.2 0 3.1 3.1 0 0 1-6.2 0z" fill-rule="evenodd"/>
</g>
<path d="M64.3 121.3h19.2" fill="none" stroke="#231f20" stroke-width=".21"/>
<g fill="#231f20">
<path d="M82 120.9l1.5 .4-1.5 .4z"/>
<path d="M64.3 121.3l1.5-.4v.8z"/>
</g>
<path d="M49.3 121.3h15" fill="none" stroke="#231f20" stroke-width=".21"/>
<g fill="#231f20">
<path d="M62.8 120.9l1.5 .4-1.5 .4z"/>
<path d="M49.3 121.3l1.5-.4v.8z"/>
</g>
<path d="M49.3 118.5v5.1M49.3 111.9h120M64.3 118.5v5.1" fill="none" stroke="#231f20" stroke-width=".21"/>
<g fill="#231f20">
<path d="M167.8 111.5l1.5 .4-1.5 .5z"/>
<path d="M49.3 111.9l1.5-.4v.9z"/>
</g>
<path d="M49.3 109.4v5.1M169.3 109.4v5.1" fill="none" stroke="#231f20" stroke-width=".21"/>
<path d="M135.1 150.1l6.4-4.1a4.2 4.2 0 0 1 4.1-.7 5.8 5.8 0 0 1 2 3.4l1.6 4.7 5.1 1.3a2.41 2.41 0 0 1-.3 2l-.3 .2-.8 .1-6.1-.9-.8-2.6-.9 2.4a1.99 1.99 0 0 0 0 2.3l2.4 3.9a10.6 10.6 0 0 1 2.3 4.8l2.2 6.9h-3l-2.8-7.2-.6-.9-2.7-2.8-1.4 4.7-2.8 6.2h-3l2.6-7.1 1-5.9a1.84 1.84 0 0 0-.3-2 8 8 0 0 1 .4-4.5l1-3.8-2.6 1.1 .2 2.7v3.9h-2.2zM143.5 141.9a3.1 3.1 0 0 1 6.2 0 3.1 3.1 0 0 1-6.2 0z" fill-rule="evenodd" fill="#231f20"/>
<path d="M154.3 121.3h15" fill="none" stroke="#231f20" stroke-width=".21"/>
<g fill="#231f20">
<path d="M167.8 120.9l1.5 .4-1.5 .4z"/>
<path d="M154.3 121.3l1.5-.4v.8z"/>
</g>
<path d="M83.5 118.5v5.1M154.3 118.5v5.1M169.3 118.5v5.1M135.1 121.3h19.2" fill="none" stroke="#231f20" stroke-width=".21"/>
<g fill="#231f20">
<path d="M152.8 120.9l1.5 .4-1.5 .4z"/>
<path d="M135.1 121.3l1.5-.4v.8z"/>
</g>
<path d="M135.1 118.5v5.1M99.7 121.3h19.2" fill="none" stroke="#231f20" stroke-width=".21"/>
<g fill="#231f20">
<path d="M117.4 120.9l1.5 .4-1.5 .4z"/>
<path d="M99.7 121.3l1.5-.4v.8z"/>
</g>
<path d="M99.7 118.5v5.1M118.9 118.5v5.1M83.5 121.3h16.2" fill="none" stroke="#231f20" stroke-width=".21"/>
<g fill="#231f20">
<path d="M98.2 120.9l1.5 .4-1.5 .4z"/>
<path d="M83.5 121.3l1.5-.4v.8z"/>
</g>
<path d="M118.9 121.3h16.2" fill="none" stroke="#231f20" stroke-width=".21"/>
<g fill="#231f20">
<path d="M133.6 120.9l1.5 .4-1.5 .4z"/>
<path d="M118.9 121.3l1.5-.4v.8z"/>
</g>
<path d="M174.5 126.3v12.5" fill="none" stroke="#231f20" stroke-width=".21"/>
<g fill="#231f20">
<path d="M174 137.3h.9l-.4 1.5z"/>
<path d="M174.5 126.3l.4 1.6h-.9z"/>
</g>
<path d="M171.9 138.8h5.1M171.9 126.3h5.1M45.5 179.8v4" fill="none" stroke="#231f20" stroke-width=".21"/>
<path d="M45.1 182.3h.8l-.4 1.5z" fill="#231f20"/>
<path d="M45.5 186.3v4" fill="none" stroke="#231f20" stroke-width=".21"/>
<path d="M45.5 186.3l.4 1.6h-.8z" fill="#231f20"/>
<path d="M37.8 126.3h10.2M40.4 126.3v60M37.8 186.3h10.2M42.9 183.8h5.1" fill="none" stroke="#231f20" stroke-width=".21"/>
<g fill="#231f20">
<path d="M40 184.8h.9l-.5 1.5z"/>
<path d="M40.4 126.3l.5 1.6h-.9z"/>
</g>
<path d="M104.9 76.9v14" fill="none" stroke="#231f20" stroke-width=".21"/>
<g fill="#231f20">
<path d="M104.5 89.4h.9l-.5 1.5z"/>
<path d="M104.9 76.9l.5 1.6h-.9z"/>
</g>
<path d="M104.9 44.9v32" fill="none" stroke="#231f20" stroke-width=".21"/>
<g fill="#231f20">
<path d="M104.5 75.4h.9l-.5 1.5z"/>
<path d="M104.9 44.9l.5 1.6h-.9z"/>
</g>
<path d="M39 17.5h60.1" fill="none" stroke="#231f20" stroke-width=".21"/>
<g fill="#231f20">
<path d="M97.5 17.1l1.6 .4-1.6 .5z"/>
<path d="M39 17.5l1.6-.4v.9z"/>
<path d="M39 30.9h60v60h-60z" fill-rule="evenodd"/>
</g>
<path d="M41.5 33.4h55v55h-55z" fill-rule="evenodd" fill="#d7de1e"/>
<path d="M39 15.5v4.1M99 15.5v4.1M104.9 30.9v14M102.4 44.9h5.1M102.4 76.9h5.1M102.4 90.9h5.1" fill="none" stroke="#231f20" stroke-width=".21"/>
<g fill="#231f20">
<path d="M104.5 43.4h.9l-.5 1.5z"/>
<path d="M104.9 30.9l.5 1.6h-.9z"/>
</g>
<path d="M102.4 30.9h5.1" fill="none" stroke="#231f20" stroke-width=".21"/>
<g fill="#231f20">
<path d="M47 55.2l5.8-3.7a3.8 3.8 0 0 1 3.9-.6 5.3 5.3 0 0 1 1.8 3l1.4 4.4 4.7 1.2a2.2 2.2 0 0 1-.3 1.8l-1 .2-5.6-.7-.7-2.5-.8 2.2a1.82 1.82 0 0 0-.1 2.2l1.9 3a11 11 0 0 1 2.5 4.9l2 6.3h-2.8l-2.5-6.6-.5-.7-2.5-2.6-1.3 4.3-2.6 5.6h-2.7l2.3-6.5 1-5.4a1.59 1.59 0 0 0-.3-1.7 7.1 7.1 0 0 1 .3-4.2l1-3.5-2.4 1.1 .2 6h-2zM54.7 47.8a2.85 2.85 0 0 1 5.7 0 2.85 2.85 0 0 1-5.7 0z" fill-rule="evenodd"/>
<path d="M73.5 55.2l5.8-3.7a3.8 3.8 0 0 1 3.8-.6 5.3 5.3 0 0 1 1.8 3l1.4 4.4 4.7 1.2a2.2 2.2 0 0 1-.3 1.8l-1 .2-5.5-.7-.7-2.5-.9 2.2a1.82 1.82 0 0 0 0 2.2l1.9 3a10.9 10.9 0 0 1 2.4 4.9l2.1 6.3h-2.8l-2.5-6.6-.6-.7-2.4-2.6-1.3 4.3-2.6 5.6h-2.8l2.4-6.5 .9-5.4a1.59 1.59 0 0 0-.2-1.7 7.1 7.1 0 0 1 .3-4.2l.9-3.5-2.3 1.1 .1 6h-2zM81.1 47.8a2.85 2.85 0 0 1 5.7 0 2.85 2.85 0 0 1-5.7 0z" fill-rule="evenodd"/>
</g>
<path d="M35.2 84.5v3.9" fill="none" stroke="#231f20" stroke-width=".21"/>
<path d="M34.8 86.9h.8l-.4 1.5z" fill="#231f20"/>
<path d="M35.2 90.9v4" fill="none" stroke="#231f20" stroke-width=".21"/>
<path d="M35.2 90.9l.4 1.6h-.8z" fill="#231f20"/>
<path d="M27.5 30.9h10.2M30.2 30.9v60M27.5 90.9h10.2M32.7 88.4h5" fill="none" stroke="#231f20" stroke-width=".21"/>
<g fill="#231f20">
<path d="M29.8 89.4h.8l-.4 1.5z"/>
<path d="M30.2 30.9l.4 1.6h-.8z"/>
</g>
<path d="M91 25.3h8" fill="none" stroke="#231f20" stroke-width=".21"/>
<g fill="#231f20">
<path d="M97.5 24.9l1.5 .4-1.5 .5z"/>
<path d="M91 25.3l1.6-.4v.9z"/>
</g>
<path d="M47 25.3h17.5M91 22.5v5.1M99 22.5v5.1" fill="none" stroke="#231f20" stroke-width=".21"/>
<g fill="#231f20">
<path d="M63 24.9l1.5 .4-1.5 .5z"/>
<path d="M47 25.3l1.6-.4v.9z"/>
</g>
<path d="M39 25.3h8" fill="none" stroke="#231f20" stroke-width=".21"/>
<g fill="#231f20">
<path d="M45.5 24.9l1.5 .4-1.5 .5z"/>
<path d="M39 25.3l1.6-.4v.9z"/>
</g>
<path d="M39 22.5v5.1M47 22.5v5.1M75.5 25.3h17.5" fill="none" stroke="#231f20" stroke-width=".21"/>
<g fill="#231f20">
<path d="M91.5 24.9l1.5 .4-1.5 .5z"/>
<path d="M75.5 25.3l1.6-.4v.9z"/>
</g>
<path d="M64.5 22.5v5.1M64.5 25.3h11M75.5 22.5v5.1" fill="none" stroke="#231f20" stroke-width=".21"/>
<g fill="#231f20">
<path d="M74 24.9l1.5 .4-1.5 .5z"/>
<path d="M64.5 25.3l1.6-.4v.9z"/>
</g>
<path d="M185 281.2l-6 6" fill="none" stroke="#231f20" stroke-width=".21"/>
<text font-size="7.1" fill="#231f20" x="98.5" y="250.7">MULTI-MESSAGE SIGN PLATE</text>
<text font-size="7.1" x="176.5" y="274.1">ETM08</text>
<text font-size="5.6" fill="#231f20" x="133.4" y="258.8">“WALKERS”</text>
<g font-size="4.9">
<text x="59.5" y="98.5">ETM08_1</text>
<text x="97.5" y="194.1">ETM08_2</text>
</g>
<g font-size="4.2">
<text x="100.6" y="267.2">APPROVED AS OFFICIAL TRAFFIC SIGN</text>
<text x="174.7" y="285.6">A</text>
<text x="180.9" y="285.6">B</text>
<text x="186.5" y="285.6">C</text>
</g>
<g font-size="3.9" fill="#231f20">
<text x="65.7" y="16">600</text>
<text x="40.9" y="24.1">80</text>
<text x="52.4" y="24.1">175</text>
<text x="66.8" y="24.1">110</text>
<text x="80.9" y="24.1">175</text>
<text x="92.9" y="24.1">80</text>
<text x="106.8" y="39.3">140</text>
<text x="22.3" y="62.3">600</text>
<text x="106.8" y="62.3">320</text>
<text x="33.1" y="83.5">25</text>
<text x="106.8" y="85.3">140</text>
<text x="104.9" y="110.4">1200</text>
<text x="53.4" y="120">150</text>
<text x="70.6" y="120">192</text>
<text x="88.3" y="120">162</text>
<text x="106" y="120">192</text>
<text x="123.7" y="120">162</text>
<text x="141.4" y="120">192</text>
<text x="158.4" y="120">150</text>
<text x="176.3" y="133.9">125</text>
<text x="32.6" y="157.7">600</text>
<text x="176.3" y="157.7">350</text>
<text x="43.3" y="178.8">25</text>
<text x="176.3" y="181.4">125</text>
<text x="117.9" y="209.9">Notes:</text>
<text x="117.9" y="215.1">1. Sign to be used in accordance with the</text>
<text x="122.9" y="219.5">requirements of the Event traffic</text>
<text x="32.3" y="226.7">Fluorescent retroreflective yellow/green</text>
<text x="122.9" y="223.8">management design guidelines.</text>
<text x="117.9" y="229">2. Fluorescent retroreflective yellow/green is</text>
<text x="122.9" y="233.3">specific to signs used in accordance with</text>
<text x="122.9" y="237.7">the above guidelines.</text>
</g>
<g font-size="3.9">
<text x="22.5" y="217.5">Colour Legend</text>
<text x="32.3" y="236.1">Black</text>
</g>
<g font-size="3.5">
<text x="21.6" y="267.9">Department of Transport and Main Roads</text>
<text x="17.7" y="271.8">Infrastructure Management &amp; Delivery Division</text>
<text x="16.7" y="280.6">Designed</text>
<text x="42.7" y="280.6">Checked</text>
<text x="69.7" y="280.6">Scale</text>
<text x="98.5" y="281.3">PRINCIPAL ENGINEER</text>
<text x="16.9" y="284.8">RH 01/18</text>
<text x="43.3" y="284.9">DJ 08/18</text>
<text x="69.7" y="285.2">Not to Scale</text>
<text x="98.5" y="284.8">(Traffic Engineering)</text>
</g>
<g font-size="3.5" fill="#231f20">
<text x="154.7" y="276.2">17/08/18</text>
<text x="157.4" y="281.2">Date</text>
</g>
</svg>
